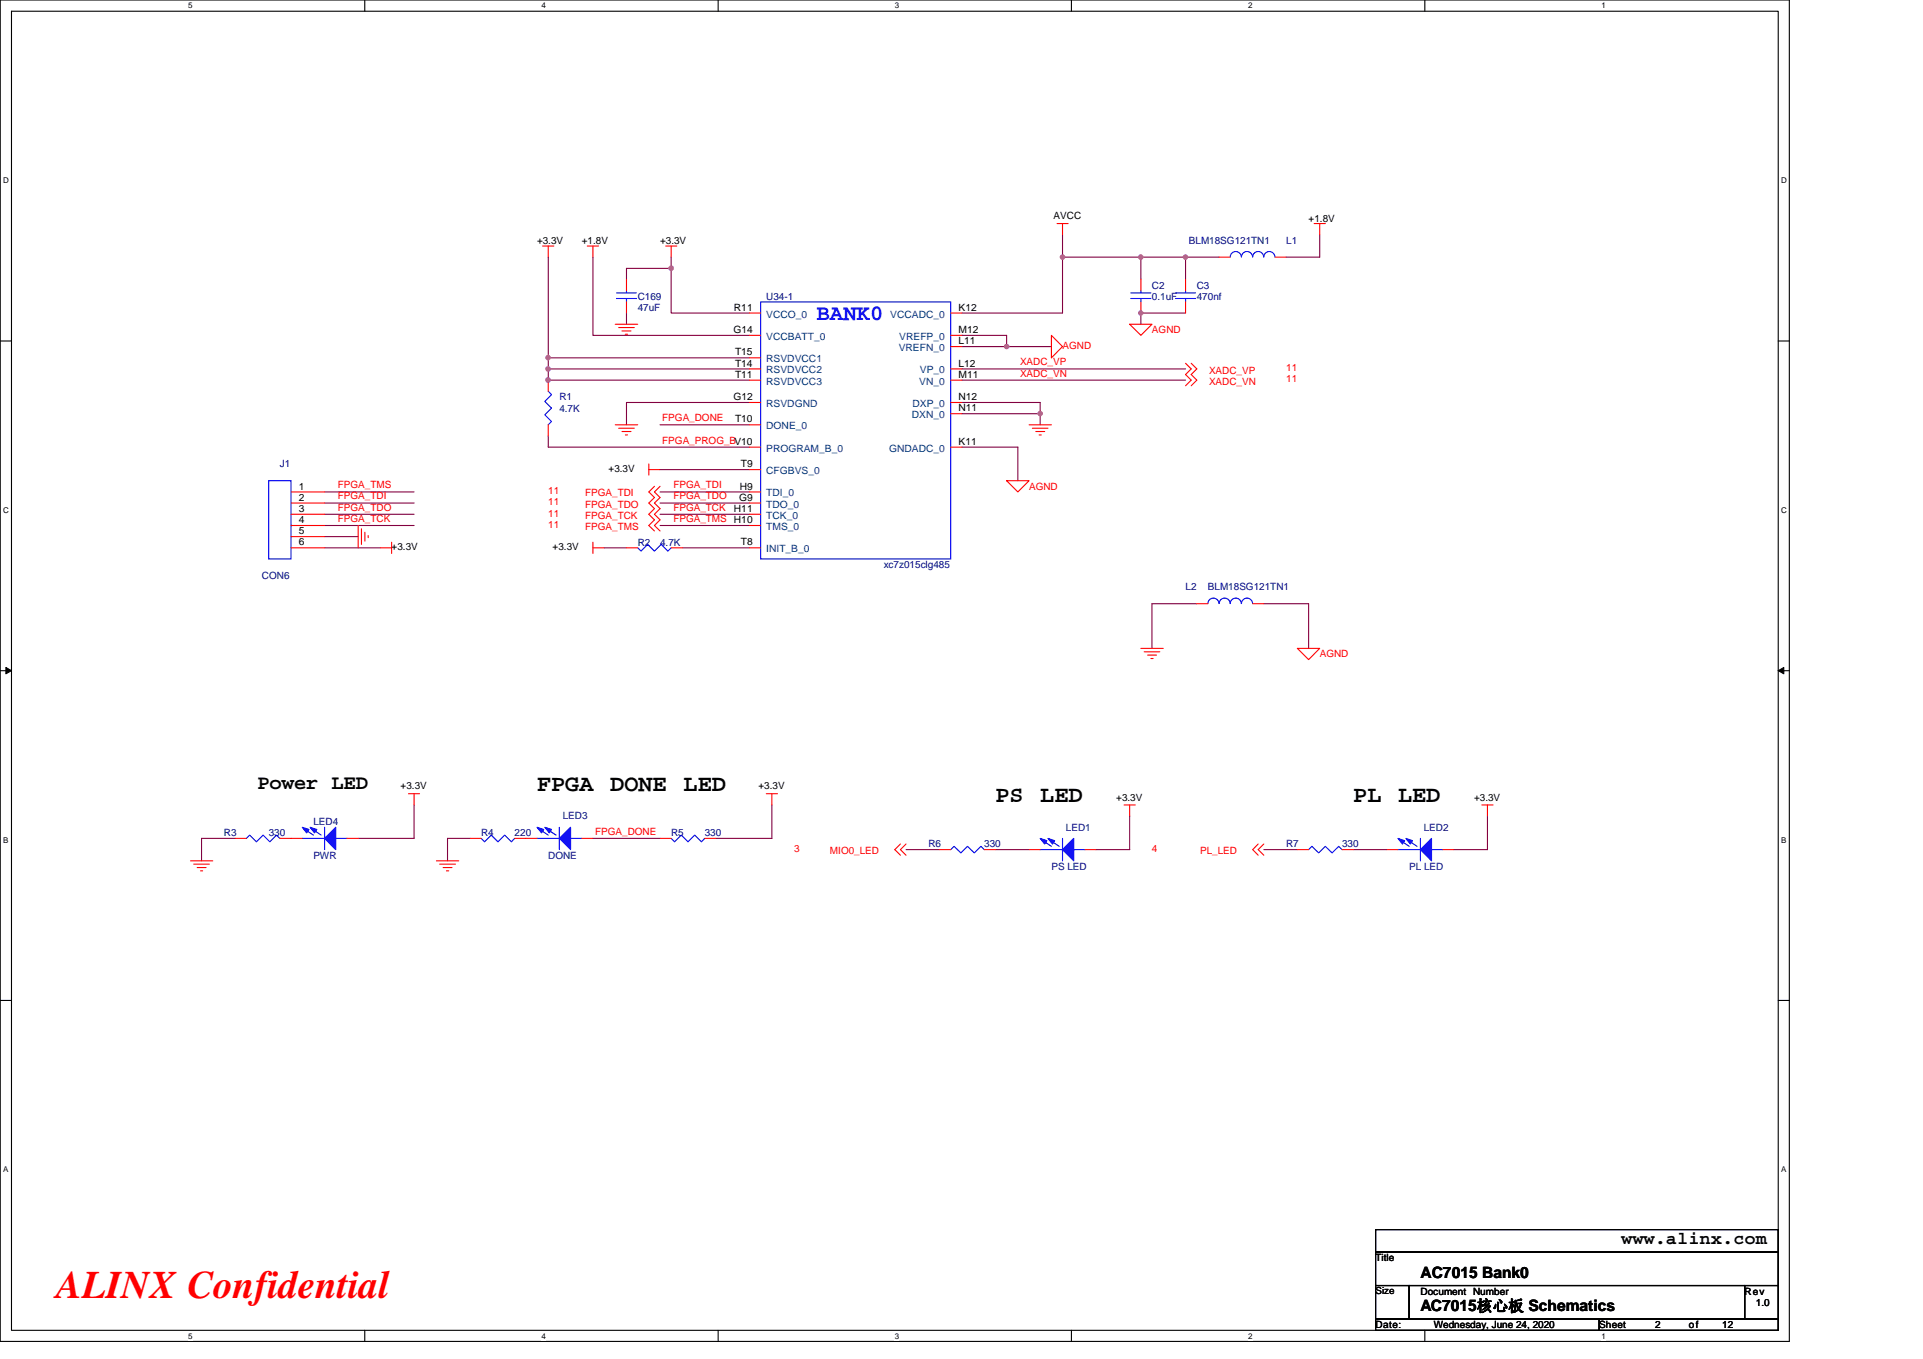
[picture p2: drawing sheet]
<svg xmlns="http://www.w3.org/2000/svg" width="297mm" height="210mm" viewBox="0 0 297 210" stroke-linecap="round" stroke-linejoin="round" font-family="sans-serif">
<path d="M0 0h276.4v207.3h-276.4zM1.8 1.7h272.9v203.8h-272.9z" fill="none" stroke="#000" stroke-width=".17"/>
<g fill="#fff">
<path d="M29.1 .2h.6v1.4h-.6z"/>
<path d="M29.1 205.7h.6v1.4h-.6z"/>
</g>
<path d="M56.3 0v1.7M56.3 205.5v1.8" fill="none" stroke="#000" stroke-width=".17"/>
<g fill="#fff">
<path d="M83.6 .2h.7v1.4h-.7z"/>
<path d="M83.6 205.7h.7v1.4h-.7z"/>
</g>
<path d="M110.9 0v1.7M110.9 205.5v1.8" fill="none" stroke="#000" stroke-width=".17"/>
<g fill="#fff">
<path d="M138.2 .2h.7v1.4h-.7z"/>
<path d="M138.2 205.7h.7v1.4h-.7z"/>
</g>
<path d="M165.5 0v1.7M165.5 205.5v1.8" fill="none" stroke="#000" stroke-width=".17"/>
<g fill="#fff">
<path d="M192.8 .2h.6v1.4h-.6z"/>
<path d="M192.8 205.7h.6v1.4h-.6z"/>
</g>
<path d="M220.1 0v1.7M220.1 205.5v1.8" fill="none" stroke="#000" stroke-width=".17"/>
<g fill="#fff">
<path d="M247.4 .2h.6v1.4h-.6z"/>
<path d="M247.4 205.7h.6v1.4h-.6z"/>
<path d="M.5 27.2h.8v1.4h-.8z"/>
<path d="M275.1 27.2h.9v1.4h-.9z"/>
<path d="M.5 78.1h.8v1.4h-.8z"/>
<path d="M275.1 78.1h.9v1.4h-.9z"/>
</g>
<path d="M0 52.7h1.8M274.7 52.7h1.7" fill="none" stroke="#000" stroke-width=".17"/>
<g fill="#fff">
<path d="M.5 129.1h.8v1.4h-.8z"/>
<path d="M275.1 129.1h.8v1.4h-.8z"/>
</g>
<path d="M0 103.6h1.8M274.7 103.6h1.7" fill="none" stroke="#000" stroke-width=".17"/>
<path d="M.9 103.1l.9 .5-.9 .5zM274.7 103.6l.8-.5v1z" fill="#000" stroke="#000" stroke-width=".15"/>
<g fill="#fff">
<path d="M.5 180h.8v1.4h-.8z"/>
<path d="M275.1 180h.8v1.4h-.8z"/>
</g>
<path d="M0 154.6h1.8M274.7 154.6h1.7M212.5 190h62.2v3.5h-62.2zM212.5 193.5h62.2v5.1h-62.2zM212.5 198.6h5.2v5.2h-5.2zM217.7 198.6h51.8v5.2h-51.8zM269.5 198.6h5.2v5.2h-5.2zM212.5 203.8h34.5v1.7h-34.5zM247 203.8h27.7v1.7h-27.7z" fill="none" stroke="#000" stroke-width=".17"/>
<g fill="none" stroke="#800040" stroke-width=".17">
<path d="M84.7 39.7v15.6h31.1M91.6 39.7v12.1h24.2M103.7 39.7v1.8M164.1 39.7v8.7h-15.5M164.1 36.3v3.4M164.1 39.7h12.1v3.5M176.2 39.7h6.9M183.1 39.7v3.5M183.1 39.7h5.2M203.9 36.3v3.4h-5.2M84.7 57v1.7h31.1M84.7 55.3v1.7h31.1"/>
<path d="M96.8 43.2v-1.7h6.9v6.9h12.1M96.8 48.4v1.7M148.6 58.7h34.5M148.6 57h34.5M148.6 51.8h6.9v1.8M148.6 53.6h6.9M155.5 53.6h6.9M183.1 48.4h-6.9v1.7M50.1 76h13.9M50.1 77.7h13.9M50.1 79.5h13.9M84.7 67.4v1.7h31.1"/>
<path d="M102 72.6h13.8M102 76h13.8M102 77.7h13.8M102 79.5h13.8M102 65.6h13.8M115.8 62.2h-19v3.4M148.6 69.1h8.6v5.2M148.6 62.2h12.1v1.7M148.6 63.9h12.1v1.7M50.1 84.6h8.7M50.1 82.9h5.2M50.1 81.2h13.9"/>
<path d="M93.3 84.6h3.5M102 81.2h13.8M105.4 84.6h10.4M184.9 93.3h-7v6.9M195.2 93.3h6.9v6.9M36.3 129.5h-5.2v3.5M64 124.4v5.1h-8.7M72.6 129.5h-3.5v3.5M91.6 129.5h10.4M119.2 124.4v5.1h-8.6M140 131.3h5.1M153.8 131.3h5.2"/>
<path d="M174.5 126.1v5.2h-5.2M195.2 131.3h5.2M209 131.3h5.2M229.8 126.1v5.2h-5.2"/>
</g>
<g fill="#f0f" stroke="#f0f" stroke-width=".17">
<circle cx="84.7" cy="57" r=".34"/>
<circle cx="84.7" cy="55.3" r=".34"/>
<circle cx="84.7" cy="58.7" r=".34"/>
<circle cx="103.7" cy="41.4" r=".34"/>
<circle cx="155.5" cy="53.5" r=".33"/>
<circle cx="164.1" cy="39.7" r=".34"/>
<circle cx="160.7" cy="63.9" r=".34"/>
<circle cx="176.2" cy="48.4" r=".34"/>
<circle cx="183.1" cy="39.7" r=".34"/>
<circle cx="176.2" cy="39.7" r=".34"/>
</g>
<g fill="none" stroke="#f00" stroke-width=".17">
<path d="M83.8 38h1.8M84.7 38v1.7M90.7 38h1.8M91.6 38v1.7M102.8 38h1.7M103.7 38v1.7M163.3 34.5h1.7M164.1 34.5v1.8M188.3 39.7h1.7M197 39.7h1.7M203 34.5h1.7M203.9 34.5v1.8"/>
<path d="M84.7 58.7v1.8M95 50.1h3.5M95.6 50.6h2.4M96.1 51.1h1.4M96.6 51.6h.3M96.8 43.2v1.7M96.8 46.7v1.7M115.8 48.4h1.7M115.8 51.8h1.7M115.8 58.7h1.7M115.8 57h1.7M115.8 55.3h1.7"/>
<path d="M146.9 53.6h1.7M146.9 58.7h1.7M146.9 57h1.7M146.9 48.4h1.7M146.9 51.8h1.7M162.4 51.8l1.7 1.8-1.7 1.7zM174.5 50.1h3.4l-1.7 1.7zM176.2 43.2v1.7M176.2 46.7v1.7M183.1 43.2v1.7M183.1 46.7v1.7M183.1 56.1l.9 .9-.9 .9 .9 .8-.9 .9"/>
<path d="M184 56.1l.9 .9-.9 .9 .9 .8-.9 .9M45 76h5.1M45 77.7h5.1M45 79.5h5.1M84.7 65.6v1.8M95 65.6h3.5M95.6 66.2h2.4M96.1 66.7h1.4M96.6 67.2h.3M100.2 72.6h1.8M100.2 71.7v1.7M101.1 75.1l-.9 .9 .9 .9-.9 .8 .9 .9-.9 .9 .9 .8-.9 .9 .9 .8"/>
<path d="M102 75.1l-.9 .9 .9 .9-.9 .8 .9 .9-.9 .9 .9 .8-.9 .9 .9 .8M115.8 79.5h1.7M115.8 76h1.7M115.8 77.7h1.7M115.8 72.6h1.7M115.8 69.1h1.7M115.8 65.6h1.7M115.8 62.2h1.7M146.9 63.9h1.7M146.9 62.2h1.7M146.9 69.1h1.7M155.5 74.3h3.5l-1.8 1.7z"/>
<path d="M159 65.6h3.4M159.5 66.2h2.4M160 66.7h1.4M160.5 67.2h.3M45 81.2h5.1M45 82.9h5.1M45 84.6h5.1M55.3 81.2v3.4M55.8 81.7v2.4M56.4 82.2v1.4M56.9 82.7v.4M58.8 84.6h1.7"/>
<path d="M60.5 83.8v1.7M91.6 84.6h1.7M91.6 83.8v1.7M96.8 84.6h1.7M103.7 84.6h1.7M115.8 84.6h1.7M115.8 81.2h1.7M184.9 93.3h1.7M193.5 93.3h1.7M176.2 100.2h3.5M176.7 100.7h2.5M177.3 101.2h1.3"/>
<path d="M177.8 101.7h.3M200.4 100.2h3.5l-1.8 1.7zM29.4 133h3.5M29.9 133.5h2.4M30.5 134h1.3M31 134.6h.3M36.3 129.5h1.8M43.2 129.5h3.5M53.6 129.5h1.7M63.1 122.6h1.7M64 122.6v1.8M67.4 133h3.5"/>
<path d="M67.9 133.5h2.5M68.4 134h1.4M69 134.6h.3M72.6 129.5h1.7M79.5 129.5h3.4M89.9 129.5h1.7M102 129.5h1.7M108.9 129.5h1.7M118.4 122.6h1.7M119.2 122.6v1.8M139.1 130.4l-.9 .9 .9 .8M140 130.4l-.9 .9 .9 .8"/>
<path d="M145.1 131.3h1.8M152 131.3h1.8M159 131.3h1.7M167.6 131.3h1.7M173.6 124.4h1.8M174.5 124.4v1.7M194.3 130.4l-.8 .9 .8 .8M195.2 130.4l-.9 .9 .9 .8M200.4 131.3h1.7M207.3 131.3h1.7M214.2 131.3h1.7M222.9 131.3h1.7"/>
<path d="M228.9 124.4h1.7M229.8 124.4v1.7"/>
</g>
<g fill="none" stroke="#00f" stroke-width=".17">
<path d="M190 39.7a.86 .86 0 0 1 .9-.8 .86 .86 0 0 1 .8 .8M191.8 39.7a.86 .86 0 0 1 .8-.8 .86 .86 0 0 1 .9 .8M193.5 39.7a.86 .86 0 0 1 .9-.8 .86 .86 0 0 1 .8 .8 .86 .86 0 0 1 .9-.8 .86 .86 0 0 1 .8 .8M95.2 46.1h3.1M95.2 45.3h3.1M96.8 44.9v.4M96.8 46.1v.6M117.5 46.7h29.4v39.7h-29.4zM174.7 46.1h3.1M174.7 45.3h3.1M176.2 44.9v.4M176.2 46.1v.6"/>
<path d="M181.6 46.1h3.1M181.6 45.3h3.1M183.1 44.9v.4M183.1 46.1v.6M41.5 74.3h3.5v12.1h-3.5zM84.7 60.5l.5 .5-1 1 1 1.1-1 1 1 1-.5 .5M98.5 84.6l.5 .6 1.1-1.1 1 1.1 1-1.1 1.1 1.1 .5-.6M188.3 93.3a.86 .86 0 0 0-.9-.9 .86 .86 0 0 0-.8 .9M190 93.3a.85 .85 0 0 0-.8-.9 .85 .85 0 0 0-.9 .9M191.7 93.3a.86 .86 0 0 0-.8-.9 .86 .86 0 0 0-.9 .9M193.5 93.3a.86 .86 0 0 0-.9-.9 .86 .86 0 0 0-.8 .9M38.1 129.5l.5-.5 1 1.1 1-1.1 1.1 1.1 1-1.1 .5 .5"/>
<path d="M46.7 129.5h3.4M46.9 128l1.5 1M48.1 128l1.5 1M50.1 127.8v3.5M51.9 129.5h1.7M74.3 129.5l.5 .6 1.1-1.1 1 1.1 1.1-1.1 1 1.1 .5-.6M82.9 129.5h3.5M83.1 128l1.6 1M84.3 128l1.6 1M86.4 127.8v3.5M88.1 129.5h1.8M103.7 129.5l.5 .6 1-1.1 1.1 1.1 1-1.1 1 1.1 .6-.6"/>
<path d="M146.9 131.3l.5-.5 1 1 1.1-1 1 1 1-1 .5 .5M160.7 131.3h3.4M160.8 129.7l1.6 1.1M162 129.7l1.6 1.1M164.1 129.5v3.5M165.9 131.3h1.7M202.1 131.3l.5-.5 1.1 1 1-1 1.1 1 1-1 .5 .5M215.9 131.3h3.5M216.1 129.7l1.6 1.1M217.3 129.7l1.6 1.1M219.4 129.5v3.5M221.1 131.3h1.8"/>
</g>
<g fill="#00f" stroke="#00f" stroke-width=".17">
<path d="M221.1 129.5v3.5l-1.7-1.7z" fill-rule="evenodd"/>
<path d="M217.2 129.5l1 .4-.4 .5z" fill-rule="evenodd"/>
<path d="M215.9 129.5l1.1 .4-.4 .5z" fill-rule="evenodd"/>
<path d="M51.9 127.8v3.5l-1.8-1.8z" fill-rule="evenodd"/>
<path d="M47.9 127.8l1 .4-.3 .5z" fill-rule="evenodd"/>
<path d="M46.7 127.8l1 .4-.3 .5z" fill-rule="evenodd"/>
<path d="M86.4 129.5l1.7-1.7v3.5z" fill-rule="evenodd"/>
<path d="M84.2 127.8l1 .4-.3 .5z" fill-rule="evenodd"/>
<path d="M82.9 127.8l1.1 .4-.4 .5z" fill-rule="evenodd"/>
<path d="M165.9 129.5v3.5l-1.8-1.7z" fill-rule="evenodd"/>
<path d="M161.9 129.5l1 .4-.3 .5z" fill-rule="evenodd"/>
<path d="M160.7 129.5l1 .4-.3 .5z" fill-rule="evenodd"/>
</g>
<text font-size="6" fill="#f00" x="8.7" y="200.6">ALINX Confidential</text>
<g font-size="3.6">
<text x="82.9" y="122.2">FPGA</text>
<text x="94.3" y="122.2">DONE</text>
<text x="105.6" y="122.2">LED</text>
<text x="153.8" y="123.9">PS</text>
<text x="160.7" y="123.9">LED</text>
<text x="209" y="123.9">PL</text>
<text x="216" y="123.9">LED</text>
</g>
<text font-size="3.4" fill="#00f" x="126.1" y="49.5">BANK0</text>
<text font-size="3.2" x="39.8" y="121.8">Power LED</text>
<text font-size="2.8" x="250.5" y="192.3">www.alinx.com</text>
<g font-size="2.4">
<text x="219.4" y="197.4">AC7015 Bank0</text>
<text x="219.4" y="202.6">AC7015核心板 Schematics</text>
</g>
<g font-size="1.5">
<text x="162.7" y="33.9">AVCC</text>
<text x="202.1" y="34.2">+1.8V</text>
<text x="82.9" y="37.7">+3.3V</text>
<text x="89.9" y="37.7">+1.8V</text>
<text x="102" y="37.7">+3.3V</text>
<text x="113.3" y="51.5">G14</text>
<text x="113.4" y="48">R11</text>
<text x="148.1" y="51.5">M12</text>
<text x="148.1" y="48">K12</text>
<text x="148.1" y="53.2">L11</text>
<text x="113.5" y="58.4">T11</text>
<text x="113.5" y="56.6">T14</text>
<text x="113.5" y="54.9">T15</text>
<text x="148.1" y="58.4">M11</text>
<text x="148.1" y="56.6">L12</text>
<text x="113.3" y="61.8">G12</text>
<text x="113.5" y="65.3">T10</text>
<text x="148.1" y="63.6">N11</text>
<text x="148.1" y="61.8">N12</text>
<text x="148.1" y="68.7">K11</text>
<text x="46.2" y="75.6">1</text>
<text x="46.2" y="77.4">2</text>
<text x="94" y="72.9">+3.3V</text>
<text x="114.2" y="77.4">G9</text>
<text x="114.3" y="75.6">H9</text>
<text x="114.4" y="72.2">T9</text>
<text x="46.2" y="79.1">3</text>
<text x="46.2" y="80.8">4</text>
<text x="46.2" y="82.5">5</text>
<text x="113.4" y="79.1">H11</text>
<text x="113.4" y="80.8">H10</text>
<text x="46.2" y="84.3">6</text>
<text x="60.5" y="85">+3.3V</text>
<text x="85.4" y="85">+3.3V</text>
<text x="114.4" y="84.3">T8</text>
<text x="61.9" y="122">+3.3V</text>
<text x="117.2" y="122">+3.3V</text>
<text x="172.4" y="123.7">+3.3V</text>
<text x="227.7" y="123.7">+3.3V</text>
<text x="212.5" y="194.9">Title</text>
<text x="212.5" y="200">Size</text>
<text x="219.4" y="200">Document Number</text>
<text x="269.5" y="200">Rev</text>
<text x="271.2" y="201.8">1.0</text>
<text x="212.5" y="205.2">Date:</text>
<text x="221.5" y="205.2">Wednesday, June 24, 2020</text>
<text x="247" y="205.2">Sheet</text>
<text x="255.7" y="205.2">2</text>
<text x="260.9" y="205.2">of</text>
<text x="266" y="205.2">12</text>
</g>
<g font-size="1.5" fill="#000080">
<text x="183.6" y="37.7">BLM18SG121TN1</text>
<text x="198.7" y="37.7">L1</text>
<text x="98.5" y="46.3">C169</text>
<text x="118.4" y="46.3">U34-1</text>
<text x="177.9" y="44.6">C2</text>
<text x="177.9" y="46.3">0.1uF</text>
<text x="184.9" y="44.6">C3</text>
<text x="184.9" y="46.3">470nf</text>
<text x="98.5" y="48">47uF</text>
<text x="86.4" y="61.8">R1</text>
<text x="86.4" y="63.6">4.7K</text>
<text x="43.2" y="72.2">J1</text>
<text x="40.5" y="89.5">CON6</text>
<text x="98.5" y="84.3">R2</text>
<text x="102" y="84.3">4.7K</text>
<text x="136.5" y="87.8">xc7z015clg485</text>
<text x="183.1" y="91.2">L2</text>
<text x="186.6" y="91.2">BLM18SG121TN1</text>
<text x="34.6" y="129.2">R3</text>
<text x="41.5" y="129.2">330</text>
<text x="48.4" y="127.5">LED4</text>
<text x="74.3" y="129.2">R4</text>
<text x="79.5" y="129.2">220</text>
<text x="86.9" y="126.6">LED3</text>
<text x="103.7" y="129.2">R5</text>
<text x="108.9" y="129.2">330</text>
<text x="143.4" y="130.9">R6</text>
<text x="152" y="130.9">330</text>
<text x="164.7" y="128.4">LED1</text>
<text x="198.7" y="130.9">R7</text>
<text x="207.3" y="130.9">330</text>
<text x="219.9" y="128.4">LED2</text>
<text x="48.4" y="132.7">PWR</text>
<text x="84.7" y="132.7">DONE</text>
<text x="162.4" y="134.4">PS LED</text>
<text x="217.7" y="134.4">PL LED</text>
</g>
<g font-size="1.5" fill="#004080">
<text x="118.4" y="49.1">VCCO_0</text>
<text x="118.4" y="52.5">VCCBATT_0</text>
<text x="137.5" y="49.1">VCCADC_0</text>
<text x="138.9" y="52.5">VREFP_0</text>
<text x="118.4" y="59.4">RSVDVCC3</text>
<text x="118.4" y="57.7">RSVDVCC2</text>
<text x="118.4" y="56">RSVDVCC1</text>
<text x="138.8" y="54.3">VREFN_0</text>
<text x="142" y="59.4">VN_0</text>
<text x="142.1" y="57.7">VP_0</text>
<text x="118.4" y="62.9">RSVDGND</text>
<text x="140.9" y="64.6">DXN_0</text>
<text x="140.9" y="62.9">DXP_0</text>
<text x="118.4" y="69.8">PROGRAM_B_0</text>
<text x="118.4" y="66.3">DONE_0</text>
<text x="137.3" y="69.8">GNDADC_0</text>
<text x="118.4" y="76.7">TDI_0</text>
<text x="118.4" y="73.3">CFGBVS_0</text>
<text x="118.4" y="80.2">TCK_0</text>
<text x="118.4" y="78.4">TDO_0</text>
<text x="118.4" y="81.9">TMS_0</text>
<text x="118.4" y="85.3">INIT_B_0</text>
</g>
<g font-size="1.5" fill="#f00">
<text x="164.1" y="53.9">AGND</text>
<text x="177.9" y="51.5">AGND</text>
<text x="157.6" y="56.5">XADC_VP</text>
<text x="157.6" y="58.2">XADC_VN</text>
<text x="186.8" y="57.7">XADC_VP</text>
<text x="186.8" y="59.4">XADC_VN</text>
<text x="198.7" y="57.4">11</text>
<text x="198.7" y="59.1">11</text>
<text x="102.3" y="65.1">FPGA_DONE</text>
<text x="102.3" y="68.5">FPGA_PROG_BV10</text>
<text x="52.2" y="75.5">FPGA_TMS</text>
<text x="52.2" y="77.2">FPGA_TDI</text>
<text x="84.7" y="76.4">11</text>
<text x="90.4" y="76.7">FPGA_TDI</text>
<text x="104" y="75.5">FPGA_TDI</text>
<text x="104" y="77.2">FPGA_TDO</text>
<text x="159" y="75.7">AGND</text>
<text x="52.2" y="78.9">FPGA_TDO</text>
<text x="52.2" y="80.6">FPGA_TCK</text>
<text x="84.7" y="78.1">11</text>
<text x="84.7" y="79.8">11</text>
<text x="84.7" y="81.6">11</text>
<text x="90.4" y="78.4">FPGA_TDO</text>
<text x="90.4" y="80.2">FPGA_TCK</text>
<text x="90.4" y="81.9">FPGA_TMS</text>
<text x="104" y="78.9">FPGA_TCK</text>
<text x="104" y="80.6">FPGA_TMS</text>
<text x="203.9" y="101.6">AGND</text>
<text x="91.9" y="129">FPGA_DONE</text>
<text x="122.7" y="131.6">3</text>
<text x="128.2" y="132">MIO0_LED</text>
<text x="177.9" y="131.6">4</text>
<text x="185.4" y="132">PL_LED</text>
</g>
<g font-size="1.2">
<text x="29.1" y="1.3">5</text>
<text x="83.6" y="1.3">4</text>
<text x="138.2" y="1.3">3</text>
<text x="192.8" y="1.3">2</text>
<text x="247.4" y="1.3">1</text>
<text x=".5" y="28.3">D</text>
<text x="275.1" y="28.3">D</text>
<text x=".5" y="79.2">C</text>
<text x="275.1" y="79.2">C</text>
<text x=".5" y="130.2">B</text>
<text x="275.1" y="130.2">B</text>
<text x=".5" y="181.1">A</text>
<text x="275.1" y="181.1">A</text>
<text x="29.1" y="206.8">5</text>
<text x="83.6" y="206.8">4</text>
<text x="138.2" y="206.8">3</text>
<text x="192.8" y="206.8">2</text>
<text x="247.4" y="206.8">1</text>
</g>
</svg>
